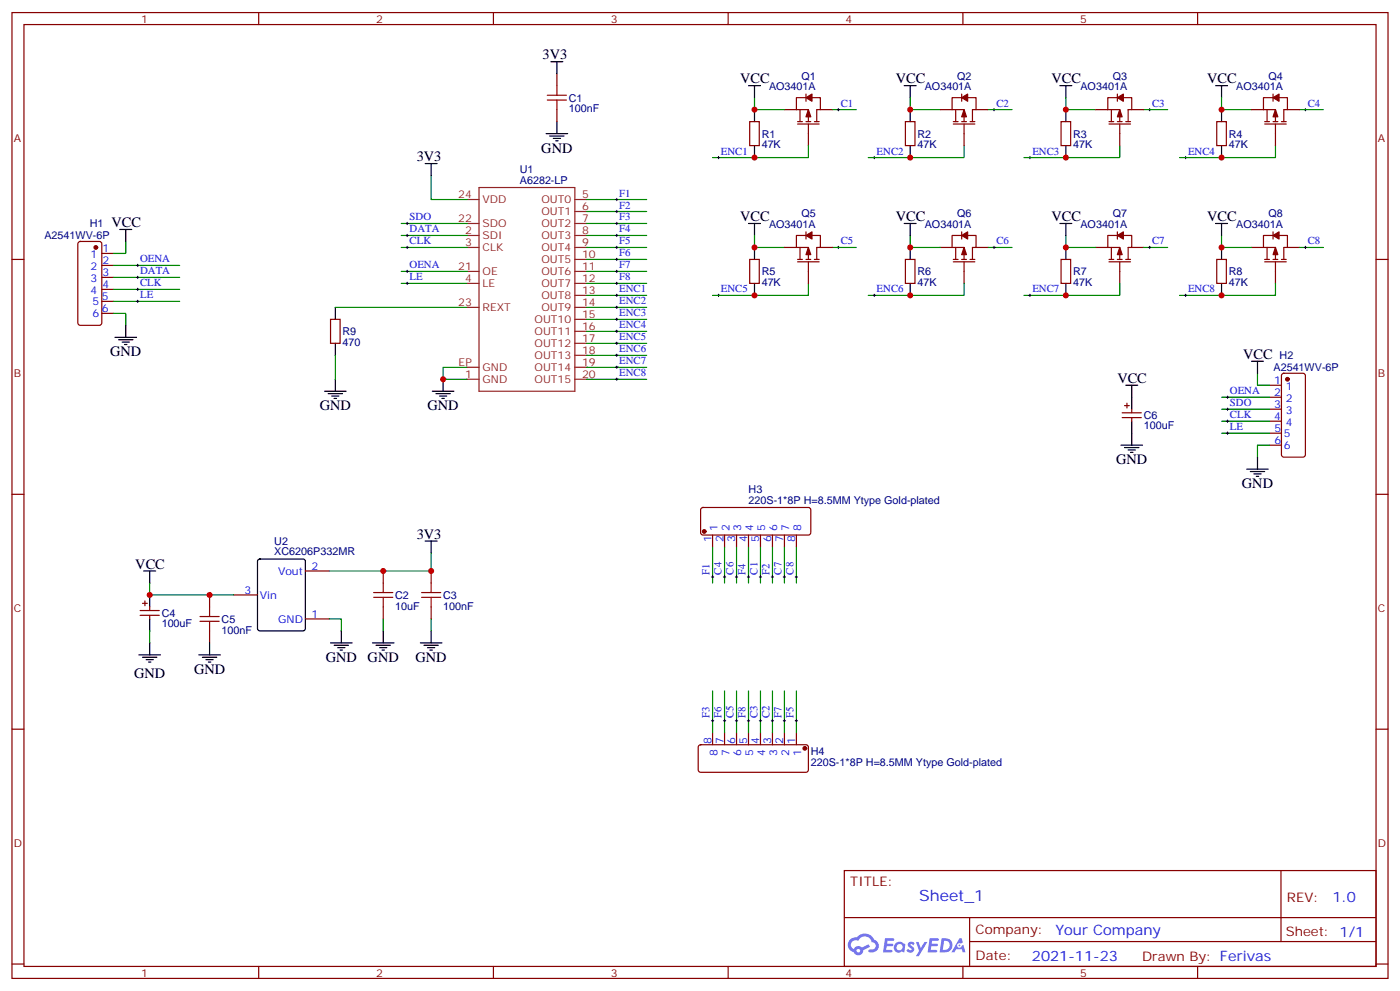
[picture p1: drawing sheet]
<svg xmlns="http://www.w3.org/2000/svg" width="412mm" height="292mm" viewBox="0 0 412 292" stroke-linecap="round" stroke-linejoin="round" font-family="sans-serif">
<g fill="none" stroke="#870000" stroke-width=".35">
<path d="M3.5 3.7h405.4v284.3h-405.4zM7.1 7.2h398.2v277.3h-398.2zM76.2 3.7v3.5M145.3 3.7v3.5M214.5 3.7v3.5M283.6 3.7v3.5M352.8 3.7v3.5M3.5 76.4h3.6M405.3 76.4h3.6M3.5 145.5h3.6M405.3 145.5h3.6M3.5 214.7h3.6"/>
<path d="M405.3 214.7h3.6M248.7 256.3h156.6v28.2h-156.6zM377.3 256.3v20.9M248.7 270.1h156.5M285.6 277.2h119.6M285.6 270.1v14.2M3.5 283.8h3.6M76.2 284.5v3.5M145.3 284.5v3.5M214.5 284.5v3.5M283.6 284.5v3.5M352.8 284.5v3.5"/>
<path d="M405.3 283.8h3.6"/>
</g>
<g fill="#5487ff">
<path d="M267.7 277.5a1.22 1.22 0 0 1 1.7 .2l-.4 .6a.47 .47 0 0 0-.3-.4 .47 .47 0 0 0-.5 .2l.1 .2a1.14 1.14 0 0 1 .8 1.8 1.14 1.14 0 0 1-1.9 0l-.2-.2 .5-.6 .7 .5a.29 .29 0 0 0 .3-.3 .29 .29 0 0 0-.2-.3 1.04 1.04 0 0 1-.6-1.7z"/>
<path d="M260.7 276.2h2.4l.3 .2-.2 .5-1.8 .1-.1 .8h1.5l.3 .4-.3 .4h-1.6l-.2 1.1h1.7l.2 .3-.2 .3-2.6 .1z"/>
<path d="M273.8 276.2h2.4l.3 .2-.1 .5-1.8 .1-.2 .8h1.6l.3 .4-.4 .4-1.6-.1-.1 1.1 1.7 .1 .2 .3-.2 .3-2.6 .1z"/>
<path d="M282.6 276.2h.7l.3 1.3-.6 .3a.69 .69 0 0 0-1 .3 .69 .69 0 0 0 .4 .9 .69 .69 0 0 0 .9-.6l.5-.2 .6 2.2h-.8l-.2-.9h-1.8l-.5 .9h-.8z"/>
<path d="M269.8 277.3h.8l.6 1.8 1.1-1.8h.9l-2.6 4.2h-.8l.9-1.5z"/>
<path d="M277.4 276.2l-.6 4.2h1.3a2.11 2.11 0 0 0 2.5-2.1 2.11 2.11 0 0 0-2.5-2.1zM278.1 277a1.39 1.39 0 0 1 1.7 1.4 1.39 1.39 0 0 1-1.8 1.2h-.3z"/>
<path d="M263.7 277.8a1.54 1.54 0 0 0-.1 2.2 1.54 1.54 0 0 0 2.2 .1l.6 .3 .3-2.3-.2-.3h-.4a1.49 1.49 0 0 0-2.4 0zM264 278.8a.94 .94 0 0 1 1.8 0 .94 .94 0 0 1-1.8 0z"/>
<path d="M250.4 276.6a2.18 2.18 0 0 0 1.1 3.7 1.44 1.44 0 0 0 1.6 .9 1.44 1.44 0 0 0 1.2-1.4l2-1.1-.5-.7-1.9 1a1.47 1.47 0 0 0-2.4 .4 1.39 1.39 0 0 1-.7-1.9 1.39 1.39 0 0 1 2-.5 2.12 2.12 0 0 1 2.2-1.3 2.12 2.12 0 0 1 1.9 1.7 1.14 1.14 0 0 1 1.1 1.4 1.14 1.14 0 0 1-1.7 .7 .43 .43 0 0 0-.5 .4 .43 .43 0 0 0 .4 .5 1.98 1.98 0 0 0 2.5-1.2 1.98 1.98 0 0 0-1.2-2.6 3.1 3.1 0 0 0-5.3-.6l-.9 .1zM252.3 279.9a.55 .55 0 0 1 1.1 0 .55 .55 0 0 1-1.1 0z"/>
<circle cx="282.6" cy="278.3" r=".26"/>
</g>
<g fill="none" stroke="#8c2424" stroke-width=".35">
<path d="M137.6 58.7h3.5M141.1 55.2h28.2v60h-28.2zM169.3 58.7h3.6M137.6 69.3h3.5M137.6 72.8h3.5M137.6 65.8h3.5M137.6 79.9h3.5M169.3 69.3h3.6M169.3 72.8h3.6M169.3 62.3h3.6M169.3 65.8h3.6M169.3 76.4h3.6"/>
<path d="M169.3 79.9h3.6M137.6 83.4h3.5M137.6 90.5h3.5M169.3 83.4h3.6M169.3 90.5h3.6M169.3 97.5h3.6M169.3 94h3.6M169.3 87h3.6M137.6 111.7h3.5M137.6 108.1h3.5M169.3 111.7h3.6M169.3 108.1h3.6"/>
<path d="M169.3 104.6h3.6M169.3 101.1h3.6"/>
</g>
<g fill="none" stroke="#870000" stroke-width=".35">
<path d="M164 21.7v3.5M164 32.3v3.5M220.8 35.8h2.9v7.1h-2.9zM231.1 32.3h3.5M234.6 32.3h3.5v3.5M234.9 36.5h6.4M234.9 35.8h1.5M235.7 32.3v3.5M237.4 28.8h-2.8v3.5M237.4 27.7v2.1M237.4 35.8h1.4M238.1 36.5v6.4"/>
<path d="M239.2 28.8h2.5v3.5h-1.1v3.5M239.9 35.8h1.4M241.7 32.3h3.5M266.7 35.8h2.8v7.1h-2.8zM276.9 32.3h3.6M280.5 32.3h3.5v3.5M280.8 36.5h6.4M280.8 35.8h1.4M281.5 32.3v3.5M283.3 28.8h-2.8v3.5M283.3 27.7v2.1M283.3 35.8h1.4"/>
<path d="M284 36.5v6.4M285 28.8h2.5v3.5h-1v3.5M285.8 35.8h1.4M287.5 32.3h3.5M312.6 35.8h2.8v7.1h-2.8zM322.8 32.3h3.5M326.3 32.3h3.5v3.5M326.7 36.5h6.3M326.7 35.8h1.4M327.4 32.3v3.5M329.1 28.8h-2.8v3.5M329.1 27.7v2.1"/>
<path d="M329.1 35.8h1.5M329.8 36.5v6.4M330.9 28.8h2.5v3.5h-1.1v3.5M331.6 35.8h1.4M333.4 32.3h3.5M358.4 35.8h2.8v7.1h-2.8zM368.7 32.3h3.5M372.2 32.3h3.5v3.5M372.5 36.5h6.4M372.5 35.8h1.4M373.2 32.3v3.5M375 28.8h-2.8v3.5"/>
<path d="M375 27.7v2.1M375 35.8h1.4M375.7 36.5v6.4M376.8 28.8h2.4v3.5h-1v3.5M377.5 35.8h1.4M379.2 32.3h3.6M23.2 71.3l.4-.2h5.7l.6 .4 .1 23.6-.5 .6-5.9 .1-.6-.5-.1-23.5zM30 74.6h3.5M30 78.1h3.5M220.8 76.4h2.9v7h-2.9zM231.1 72.8h3.5M234.6 72.8h3.5v3.6"/>
<path d="M234.9 77.1h6.4M234.9 76.4h1.5M235.7 72.8v3.6M237.4 69.3h-2.8v3.5M237.4 68.3v2.1M237.4 76.4h1.4M238.1 77.1v6.3M239.2 69.3h2.5v3.5h-1.1v3.6M239.9 76.4h1.4M241.7 72.8h3.5M266.7 76.4h2.8v7h-2.8zM276.9 72.8h3.6"/>
<path d="M280.5 72.8h3.5v3.6M280.8 77.1h6.4M280.8 76.4h1.4M281.5 72.8v3.6M283.3 69.3h-2.8v3.5M283.3 68.3v2.1M283.3 76.4h1.4M284 77.1v6.3M285 69.3h2.5v3.5h-1v3.6M285.8 76.4h1.4M287.5 72.8h3.5M312.6 76.4h2.8v7h-2.8z"/>
<path d="M322.8 72.8h3.5M326.3 72.8h3.5v3.6M326.7 77.1h6.3M326.7 76.4h1.4M327.4 72.8v3.6M329.1 69.3h-2.8v3.5M329.1 68.3v2.1M329.1 76.4h1.5M329.8 77.1v6.3M330.9 69.3h2.5v3.5h-1.1v3.6M331.6 76.4h1.4M333.4 72.8h3.5"/>
<path d="M358.4 76.4h2.8v7h-2.8zM368.7 72.8h3.5M372.2 72.8h3.5v3.6M372.5 77.1h6.4M372.5 76.4h1.4M373.2 72.8v3.6M375 69.3h-2.8v3.5M375 68.3v2.1M375 76.4h1.4M375.7 77.1v6.3M376.8 69.3h2.4v3.5h-1v3.6M377.5 76.4h1.4"/>
<path d="M379.2 72.8h3.6M30 81.7h3.5M30 85.2h3.5M30 88.7h3.5M30 92.3h3.5M97.4 94h2.8v7.1h-2.8zM331.3 119.4h1.4M332 118.7v1.4M373.9 113.4h3.6M373.9 116.9h3.6M377.7 110.1l.5-.2h5.6l.7 .4v23.6l-.4 .6-5.9 .1-.7-.5v-23.5zM330.6 121.5h5.6"/>
<path d="M330.6 122.9h5.6M333.4 120.5v1M333.4 122.9v1.1M373.9 120.5h3.6M373.9 124h3.6M373.9 127.5h3.6M373.9 131.1h3.6M206.6 149.6l.5-.2 31.3 .1 .4 .6v6.7l-.2 .5-.5 .2h-31l-.5-.2-.2-.5v-6.7zM209.9 157.5v3.5M213.4 157.5v3.5M217 157.5v3.5M220.5 157.5v3.5"/>
<path d="M224 157.5v3.5M227.5 157.5v3.5M231.1 157.5v3.5M234.6 157.5v3.5M41.3 179.7h5.6M42 177.6h1.4M42.7 176.9v1.4M44.1 178.7v1M61.7 175.2v3.5M68.8 175.2h7M90 168.1h7M112.9 168.1v3.5"/>
<path d="M112.9 178.7v3.5M127 168.1v3.5M127 178.7v3.5M41.3 181.2h5.6M44.1 181.2v1M61.7 185.7v3.6M90 182.2h7M205.9 219.5l.5-.2h31.3l.4 .7v6.7l-.2 .5-.5 .2h-31l-.5-.3-.2-.4v-6.7zM209.9 215.7v3.6M213.4 215.7v3.6M217 215.7v3.6M220.5 215.7v3.6"/>
<path d="M224 215.7v3.6M227.5 215.7v3.6M231.1 215.7v3.6M234.6 215.7v3.6"/>
</g>
<g fill="#870000" stroke="#870000" stroke-width=".35">
<path d="M238.1 32.3l.7 2.1h-1.4z"/>
<path d="M237.4 28.8l1.8-1.1v2.1z"/>
<path d="M284 32.3l.7 2.1h-1.4z"/>
<path d="M283.3 28.8l1.7-1.1v2.1z"/>
<path d="M329.8 32.3l.8 2.1h-1.5z"/>
<path d="M329.1 28.8l1.8-1.1v2.1z"/>
<path d="M375.7 32.3l.7 2.1h-1.4z"/>
<path d="M375 28.8l1.8-1.1v2.1z"/>
<path d="M375.7 72.8l.7 2.2h-1.4z"/>
<path d="M375 69.3l1.8-1v2.1z"/>
<path d="M329.8 72.8l.8 2.2h-1.5z"/>
<path d="M329.1 69.3l1.8-1v2.1z"/>
<path d="M284 72.8l.7 2.2h-1.4z"/>
<path d="M283.3 69.3l1.7-1v2.1z"/>
<path d="M238.1 72.8l.7 2.2h-1.4z"/>
<path d="M237.4 69.3l1.8-1v2.1z"/>
<circle cx="28.2" cy="72.8" r=".53"/>
<circle cx="379.2" cy="111.7" r=".53"/>
<circle cx="207.4" cy="156.5" r=".53"/>
<circle cx="237.1" cy="220.3" r=".53"/>
</g>
<g fill="none" stroke="#008700" stroke-width=".35">
<path d="M222.2 28.8v3.5h8.9M245.2 32.3h7M268.1 28.8v3.5h8.8M291 32.3h7.1M314 28.8v3.5h8.8M336.9 32.3h7.1M359.8 28.8v3.5h8.9M382.8 32.3h7M127 51.7v7h10.6M172.9 58.7h17.6M238.1 42.9v3.5h-28.2M284 42.9v3.5h-28.2"/>
<path d="M329.8 42.9v3.5h-28.2M375.7 42.9v3.5h-28.2M33.5 78.1h19.4M37 71.1v3.5h-3.5M118.2 69.3h19.4M118.2 72.8h19.4M118.2 79.9h19.4M118.2 65.8h19.4M172.9 69.3h17.6M172.9 72.8h17.6M172.9 79.9h17.6M172.9 62.3h17.6"/>
<path d="M172.9 65.8h17.6M172.9 76.4h17.6M222.2 69.3v3.5h8.9M245.2 72.8h7M268.1 69.3v3.5h8.8M291 72.8h7.1M314 69.3v3.5h8.8M336.9 72.8h7.1M359.8 69.3v3.5h8.9M382.8 72.8h7M33.5 92.3h3.5v3.5M33.5 81.7h19.4"/>
<path d="M33.5 85.2h19.4M33.5 88.7h19.4M98.8 90.5h38.8M118.2 83.4h19.4M172.9 83.4h17.6M172.9 94h17.6M172.9 90.5h17.6M172.9 87h17.6M172.9 97.5h17.6M238.1 83.4v3.6h-28.2M284 83.4v3.6h-28.2M329.8 83.4v3.6h-28.2"/>
<path d="M375.7 83.4v3.6h-28.2M98.8 104.6v7.1M137.6 108.1h-7.1v3.6h7.1M172.9 108.1h17.6M172.9 104.6h17.6M172.9 101.1h17.6M172.9 111.7h17.6M359.8 116.9h14.1M370.4 109.9v3.5h3.5M359.8 120.5h14.1M359.8 124h14.1M359.8 127.5h14.1"/>
<path d="M373.9 131.1h-3.5v3.5M44.1 171.6v3.6h24.7M127 162.8v5.3h-30M209.9 161v10.6M213.4 161v10.6M217 161v10.6M220.5 161v10.6M224 161v10.6M227.5 161v10.6M231.1 161v10.6M234.6 161v10.6M44.1 185.7v3.6"/>
<path d="M97 182.2h3.5v3.5M112.9 182.2v3.5M127 182.2v3.5M209.9 203.4v12.3M213.4 203.4v12.3M217 203.4v12.3M220.5 203.4v12.3M224 203.4v12.3M227.5 203.4v12.3M231.1 203.4v12.3M234.6 203.4v12.3"/>
</g>
<g fill="none" stroke="#000" stroke-width=".35">
<path d="M162.3 18.2h3.5M164 18.2v3.5M160.9 39.3h6.3M164 35.8v3.5M220.5 25.2h3.5M222.2 25.2v3.6M222.2 32.3v3.5M266.3 25.2h3.6M268.1 25.2v3.6M268.1 32.3v3.5M312.2 25.2h3.5M314 25.2v3.6"/>
<path d="M314 32.3v3.5M358.1 25.2h3.5M359.8 25.2v3.6M359.8 32.3v3.5M125.2 48.2h3.6M127 48.2v3.5M161.9 40h4.3M163 40.7h2.1M163.7 41.5h.7M222.2 42.9v3.5M268.1 42.9v3.5M314 42.9v3.5"/>
<path d="M359.8 42.9v3.5M35.3 67.6h3.5M37 67.6v3.5M220.5 65.8h3.5M222.2 65.8v3.5M222.2 72.8v3.6M266.3 65.8h3.6M268.1 65.8v3.5M268.1 72.8v3.6M312.2 65.8h3.5M314 65.8v3.5M314 72.8v3.6"/>
<path d="M358.1 65.8h3.5M359.8 65.8v3.5M359.8 72.8v3.6M33.9 99.3h6.3M37 95.8v3.5M98.8 90.5v3.5M222.2 83.4v3.6M268.1 83.4v3.6M314 83.4v3.6M359.8 83.4v3.6M34.9 100h4.3M36 100.7h2.1"/>
<path d="M36.7 101.4h.7M95.6 115.2h6.4M96.7 115.9h4.2M97.7 116.6h2.1M98.4 117.3h.7M98.8 101.1v3.5M98.8 111.7v3.5M127.4 115.2h6.3M128.4 115.9h4.2M129.5 116.6h2.1M130.2 117.3h.7M130.5 111.7v3.5"/>
<path d="M331.6 113.4h3.5M333.4 113.4v7.1M368.7 106.4h3.5M370.4 106.4v3.5M330.2 131.1h6.3M331.3 131.8h4.2M332.3 132.5h2.1M333 133.2h.7M333.4 124v7.1M367.2 138.1h6.4M368.3 138.8h4.2M369.4 139.5h2.1"/>
<path d="M370.4 134.6v3.5M125.2 159.3h3.6M127 159.3v3.5M370.1 140.2h.7M42.3 168.1h3.6M44.1 168.1v3.5M44.1 175.2v3.5M76.1 164.8l.5-.2h12.7l.6 .4 .1 20-.5 .7h-12.9l-.7-.4-.1-20zM40.9 192.8h6.4M42 193.5h4.2M43 194.2h2.2M43.7 194.9h.7"/>
<path d="M44.1 182.2v3.5M44.1 189.3v3.5M58.6 192.8h6.3M59.6 193.5h4.3M60.7 194.2h2.1M61.4 194.9h.7M61.7 189.3v3.5M97.4 189.3h6.3M98.4 190h4.3M99.5 190.7h2.1M100.2 191.4h.7M100.5 185.7v3.6"/>
<path d="M109.7 189.3h6.4M110.8 190h4.2M111.8 190.7h2.1M112.5 191.4h.7M112.9 185.7v3.6M123.8 189.3h6.4M124.9 190h4.2M125.9 190.7h2.2M126.6 191.4h.8M127 185.7v3.6"/>
</g>
<g fill="none" stroke="#000" stroke-width=".29">
<path d="M246.6 32.3h.7M246.9 31.9v.7M292.5 32.3h.7M292.8 31.9v.7M338.3 32.3h.7M338.7 31.9v.7M384.2 32.3h.7M384.5 31.9v.7M181.3 58.7h.7M181.7 58.4v.7M211.3 46.4h.7M211.7 46v.7"/>
<path d="M257.2 46.4h.7M257.5 46v.7M303 46.4h.7M303.4 46v.7M348.9 46.4h.7M349.2 46v.7M40.2 78.1h.7M40.6 77.8v.7M119.6 69.3h.7M119.6 72.8h.7M119.6 79.9h.7M119.6 65.8h.7"/>
<path d="M119.9 65.4v.7M119.9 69v.7M119.9 72.5v.7M119.9 79.6v.7M181.3 69.3h.7M181.3 72.8h.7M181.3 79.9h.7M181.3 62.3h.7M181.3 65.8h.7M181.3 76.4h.7M181.7 61.9v.7M181.7 65.4v.7"/>
<path d="M181.7 69v.7M181.7 72.5v.7M181.7 76v.7M181.7 79.6v.7M246.6 72.8h.7M246.9 72.5v.7M292.5 72.8h.7M292.8 72.5v.7M338.3 72.8h.7M338.7 72.5v.7M384.2 72.8h.7M384.5 72.5v.7"/>
<path d="M40.2 81.7h.7M40.2 85.2h.7M40.2 88.7h.7M40.6 81.3v.7M40.6 84.8v.7M40.6 88.4v.7M119.6 83.4h.7M119.9 83.1v.7M181.3 83.4h.7M181.3 87h.7M181.3 90.5h.7M181.3 94h.7"/>
<path d="M181.3 97.5h.7M181.7 83.1v.7M181.7 86.6v.7M181.7 90.1v.7M181.7 93.7v.7M181.7 97.2v.7M211.3 87h.7M211.7 86.6v.7M257.2 87h.7M257.5 86.6v.7M303 87h.7M303.4 86.6v.7"/>
<path d="M348.9 87h.7M349.2 86.6v.7M181.3 101.1h.7M181.3 104.6h.7M181.3 108.1h.7M181.3 111.7h.7M181.7 100.7v.7M181.7 104.2v.8M181.7 107.8v.7M181.7 111.3v.7M361.2 116.9h.7M361.6 116.6v.7"/>
<path d="M361.2 120.5h.7M361.2 124h.7M361.2 127.5h.7M361.6 120.1v.7M361.6 123.6v.8M361.6 127.2v.7M209.5 169.9h.8M209.9 169.5v.7M213.1 169.9h.7M213.4 169.5v.7M216.6 169.9h.7M217 169.5v.7"/>
<path d="M220.1 169.9h.7M220.5 169.5v.7M223.7 169.9h.7M224 169.5v.7M227.2 169.9h.7M227.5 169.5v.7M230.7 169.9h.7M231.1 169.5v.7M234.2 169.9h.7M234.6 169.5v.7M209.5 212.2h.8M209.9 211.8v.7"/>
<path d="M213.1 212.2h.7M213.4 211.8v.7M216.6 212.2h.7M217 211.8v.7M220.1 212.2h.7M220.5 211.8v.7M223.7 212.2h.7M224 211.8v.7M227.2 212.2h.7M227.5 211.8v.7M230.7 212.2h.7M231.1 211.8v.7"/>
<path d="M234.2 212.2h.7M234.6 211.8v.7"/>
</g>
<g fill="none" stroke="#a10000" stroke-width=".35">
<path d="M161.2 28h5.7M161.2 29.5h5.7M164 25.2v2.8M164 29.5v2.8M61.7 178.7v2.8M110.1 175.9h5.6M110.1 174.4h5.6M112.9 171.6v2.8M112.9 175.9v2.8M124.2 175.9h5.6M124.2 174.4h5.6M127 171.6v2.8"/>
<path d="M127 175.9v2.8M58.9 181.5h5.7M58.9 182.9h5.7M61.7 182.9v2.8"/>
</g>
<g fill="#c00">
<circle cx="130.5" cy="111.7" r=".88"/>
<circle cx="44.1" cy="175.2" r=".88"/>
<circle cx="112.9" cy="168.1" r=".88"/>
<circle cx="127" cy="168.1" r=".88"/>
<circle cx="222.3" cy="32.3" r=".88"/>
<circle cx="222.3" cy="46.4" r=".88"/>
<circle cx="268.1" cy="46.4" r=".88"/>
<circle cx="268.1" cy="32.3" r=".88"/>
<circle cx="314" cy="46.4" r=".88"/>
<circle cx="314" cy="32.3" r=".88"/>
<circle cx="359.8" cy="46.4" r=".88"/>
<circle cx="359.8" cy="32.3" r=".88"/>
<circle cx="359.8" cy="72.8" r=".88"/>
<circle cx="359.8" cy="87" r=".88"/>
<circle cx="314" cy="72.8" r=".88"/>
<circle cx="314" cy="87" r=".88"/>
<circle cx="268.1" cy="72.8" r=".88"/>
<circle cx="268.1" cy="87" r=".88"/>
<circle cx="222.3" cy="87" r=".88"/>
<circle cx="222.3" cy="72.8" r=".88"/>
<circle cx="61.7" cy="175.2" r=".88"/>
</g>
<text font-size="4.6" fill="#00f" x="270.8" y="265.3">Sheet_1</text>
<g font-size="4.2">
<text x="159.8" y="17.5">3V3</text>
<text x="218" y="24.5">VCC</text>
<text x="263.9" y="24.5">VCC</text>
<text x="309.7" y="24.5">VCC</text>
<text x="355.6" y="24.5">VCC</text>
<text x="122.8" y="47.4">3V3</text>
<text x="159.5" y="45">GND</text>
<text x="218" y="65.1">VCC</text>
<text x="263.9" y="65.1">VCC</text>
<text x="309.7" y="65.1">VCC</text>
<text x="355.6" y="65.1">VCC</text>
<text x="32.8" y="66.9">VCC</text>
<text x="32.5" y="105">GND</text>
<text x="366.2" y="105.7">VCC</text>
<text x="329.1" y="112.7">VCC</text>
<text x="94.2" y="120.8">GND</text>
<text x="125.9" y="120.8">GND</text>
<text x="328.8" y="136.7">GND</text>
<text x="365.8" y="143.8">GND</text>
<text x="122.8" y="158.6">3V3</text>
<text x="39.9" y="167.4">VCC</text>
<text x="96" y="194.9">GND</text>
<text x="108.3" y="194.9">GND</text>
<text x="122.4" y="194.9">GND</text>
<text x="39.5" y="199.5">GND</text>
<text x="57.1" y="198.4">GND</text>
</g>
<g font-size="4.2" fill="#00f">
<text x="392.5" y="265.6">1.0</text>
<text x="310.9" y="275.1">Your Company</text>
<text x="304" y="282.9">2021-11-23</text>
</g>
<g font-size="3.9" fill="#800">
<text x="250.5" y="260.9">TITLE:</text>
<text x="379.1" y="265.6">REV:</text>
<text x="287.4" y="275.1">Company:</text>
<text x="378.7" y="275.7">Sheet: 1/1</text>
<text x="287.4" y="282.8">Date:</text>
<text x="336.4" y="282.8">Drawn By: Ferivas</text>
</g>
<g font-size="3.2" fill="#800">
<text x="41.6" y="6.7">1</text>
<text x="110.8" y="6.7">2</text>
<text x="179.9" y="6.7">3</text>
<text x="249.1" y="6.7">4</text>
<text x="318.2" y="6.7">5</text>
<text x="4.1" y="41.8">A</text>
<text x="405.9" y="41.8">A</text>
<text x="4.1" y="110.9">B</text>
<text x="405.9" y="110.9">B</text>
<text x="4.1" y="180.1">C</text>
<text x="405.9" y="180.1">C</text>
<text x="4.1" y="249.2">D</text>
<text x="405.9" y="249.2">D</text>
<text x="41.6" y="287.5">1</text>
<text x="110.8" y="287.5">2</text>
<text x="179.9" y="287.5">3</text>
<text x="249.1" y="287.5">4</text>
<text x="318.2" y="287.5">5</text>
</g>
<g font-size="3.2" fill="#000080">
<text x="236.1" y="23.4">Q1</text>
<text x="281.9" y="23.4">Q2</text>
<text x="327.8" y="23.4">Q3</text>
<text x="373.7" y="23.4">Q4</text>
<text x="167.6" y="29.9">C1</text>
<text x="226.6" y="26.6">AO3401A</text>
<text x="272.4" y="26.6">AO3401A</text>
<text x="318.3" y="26.6">AO3401A</text>
<text x="364.1" y="26.6">AO3401A</text>
<text x="167.6" y="33.1">100nF</text>
<text x="224.4" y="40.5">R1</text>
<text x="270.2" y="40.5">R2</text>
<text x="316.1" y="40.5">R3</text>
<text x="362" y="40.5">R4</text>
<text x="224.4" y="43.6">47K</text>
<text x="270.2" y="43.6">47K</text>
<text x="316.1" y="43.6">47K</text>
<text x="361.9" y="43.6">47K</text>
<text x="153.1" y="51">U1</text>
<text x="153.1" y="54.2">A6282-LP</text>
<text x="236.1" y="64">Q5</text>
<text x="281.9" y="64">Q6</text>
<text x="327.8" y="64">Q7</text>
<text x="373.7" y="64">Q8</text>
<text x="13.1" y="70.5">A2541WV-6P</text>
<text x="26.5" y="66.9">H1</text>
<text x="226.6" y="67.2">AO3401A</text>
<text x="272.4" y="67.2">AO3401A</text>
<text x="318.3" y="67.2">AO3401A</text>
<text x="364.1" y="67.2">AO3401A</text>
<text x="224.4" y="81.1">R5</text>
<text x="270.2" y="81.1">R6</text>
<text x="316.1" y="81.1">R7</text>
<text x="362" y="81.1">R8</text>
<text x="224.4" y="84.2">47K</text>
<text x="270.2" y="84.2">47K</text>
<text x="316.1" y="84.2">47K</text>
<text x="361.9" y="84.2">47K</text>
<text x="100.9" y="101.8">470</text>
<text x="100.9" y="98.6">R9</text>
<text x="376.9" y="105.7">H2</text>
<text x="375.1" y="109.3">A2541WV-6P</text>
<text x="336.9" y="123.4">C6</text>
<text x="336.9" y="126.4">100uF</text>
<text x="220.5" y="148.3">220S-1*8P H=8.5MM Ytype Gold-plated</text>
<text x="220.5" y="145.2">H3</text>
<text x="80.8" y="160.3">U2</text>
<text x="80.8" y="163.5">XC6206P332MR</text>
<text x="116.4" y="179.5">10uF</text>
<text x="116.4" y="176.3">C2</text>
<text x="130.5" y="179.5">100nF</text>
<text x="130.5" y="176.3">C3</text>
<text x="47.6" y="184.6">100uF</text>
<text x="47.6" y="181.6">C4</text>
<text x="65.3" y="183.3">C5</text>
<text x="65.3" y="186.6">100nF</text>
<text x="238.8" y="225.4">220S-1*8P H=8.5MM Ytype Gold-plated</text>
<text x="238.8" y="222.2">H4</text>
</g>
<g font-size="3.2" fill="#00f">
<text x="247.6" y="31.4">C1</text>
<text x="293.5" y="31.4">C2</text>
<text x="339.4" y="31.4">C3</text>
<text x="385.2" y="31.4">C4</text>
<text x="212.4" y="45.5">ENC1</text>
<text x="258.2" y="45.5">ENC2</text>
<text x="304.1" y="45.5">ENC3</text>
<text x="350" y="45.5">ENC4</text>
<text x="182.4" y="57.9">F1</text>
<text x="120.6" y="64.9">SDO</text>
<text x="182.4" y="61.4">F2</text>
<text x="182.4" y="64.9">F3</text>
<text x="120.6" y="68.4">DATA</text>
<text x="120.6" y="72">CLK</text>
<text x="182.4" y="68.4">F4</text>
<text x="182.4" y="72">F5</text>
<text x="247.6" y="72">C5</text>
<text x="293.5" y="72">C6</text>
<text x="339.4" y="72">C7</text>
<text x="385.2" y="72">C8</text>
<text x="26.7" y="76">1</text>
<text x="30.2" y="74.3">1</text>
<text x="30.2" y="77.8">2</text>
<text x="41.3" y="77.3">OENA</text>
<text x="182.4" y="75.5">F6</text>
<text x="26.7" y="79.6">2</text>
<text x="26.7" y="83.1">3</text>
<text x="30.2" y="81.3">3</text>
<text x="41.3" y="80.8">DATA</text>
<text x="120.6" y="79">OENA</text>
<text x="120.6" y="82.6">LE</text>
<text x="182.4" y="79">F7</text>
<text x="182.4" y="82.6">F8</text>
<text x="26.7" y="86.6">4</text>
<text x="27.3" y="89.8">5</text>
<text x="30" y="88.4">5</text>
<text x="30.2" y="84.8">4</text>
<text x="41.3" y="84.3">CLK</text>
<text x="41.3" y="87.8">LE</text>
<text x="182.4" y="86.1">ENC1</text>
<text x="182.4" y="89.6">ENC2</text>
<text x="212.4" y="86.1">ENC5</text>
<text x="258.2" y="86.1">ENC6</text>
<text x="304.1" y="86.1">ENC7</text>
<text x="350" y="86.1">ENC8</text>
<text x="27.3" y="93.3">6</text>
<text x="30" y="91.9">6</text>
<text x="182.4" y="93.1">ENC3</text>
<text x="182.4" y="96.7">ENC4</text>
<text x="182.4" y="100.2">ENC5</text>
<text x="182.4" y="103.7">ENC6</text>
<text x="182.4" y="107.2">ENC7</text>
<text x="182.4" y="110.8">ENC8</text>
<text x="375.3" y="113.1">1</text>
<text x="362.3" y="116.1">OENA</text>
<text x="362.3" y="119.6">SDO</text>
<text x="375.3" y="116.6">2</text>
<text x="378.8" y="114.8">1</text>
<text x="378.8" y="118.4">2</text>
<text x="362.3" y="123.1">CLK</text>
<text x="375.3" y="120.1">3</text>
<text x="375.3" y="123.6">4</text>
<text x="378.8" y="121.9">3</text>
<text x="378.8" y="125.4">4</text>
<text x="362.3" y="126.6">LE</text>
<text x="375.5" y="127.2">5</text>
<text x="375.5" y="130.7">6</text>
<text x="378.2" y="128.6">5</text>
<text x="378.2" y="132.1">6</text>
<text x="209.5" y="159.7" transform="rotate(-90 209.5 159.7)">1</text>
<text x="211.3" y="156.2" transform="rotate(-90 211.3 156.2)">1</text>
<text x="213.1" y="159.7" transform="rotate(-90 213.1 159.7)">2</text>
<text x="214.8" y="156.2" transform="rotate(-90 214.8 156.2)">2</text>
<text x="216.6" y="159.7" transform="rotate(-90 216.6 159.7)">3</text>
<text x="218.4" y="156.2" transform="rotate(-90 218.4 156.2)">3</text>
<text x="220.1" y="159.7" transform="rotate(-90 220.1 159.7)">4</text>
<text x="221.9" y="156.2" transform="rotate(-90 221.9 156.2)">4</text>
<text x="223.7" y="159.7" transform="rotate(-90 223.7 159.7)">5</text>
<text x="225.4" y="156.2" transform="rotate(-90 225.4 156.2)">5</text>
<text x="227.2" y="159.7" transform="rotate(-90 227.2 159.7)">6</text>
<text x="229" y="156.2" transform="rotate(-90 229 156.2)">6</text>
<text x="230.7" y="159.7" transform="rotate(-90 230.7 159.7)">7</text>
<text x="232.5" y="156.2" transform="rotate(-90 232.5 156.2)">7</text>
<text x="234.2" y="159.7" transform="rotate(-90 234.2 159.7)">8</text>
<text x="236" y="156.2" transform="rotate(-90 236 156.2)">8</text>
<text x="91.7" y="167.7">2</text>
<text x="81.9" y="169.2">Vout</text>
<text x="209" y="169.1" transform="rotate(-90 209 169.1)">F1</text>
<text x="212.5" y="169.2" transform="rotate(-90 212.5 169.2)">C4</text>
<text x="216.1" y="169.2" transform="rotate(-90 216.1 169.2)">C6</text>
<text x="219.6" y="169.2" transform="rotate(-90 219.6 169.2)">F4</text>
<text x="223.1" y="169.2" transform="rotate(-90 223.1 169.2)">C1</text>
<text x="226.7" y="169.2" transform="rotate(-90 226.7 169.2)">F2</text>
<text x="230.2" y="169.2" transform="rotate(-90 230.2 169.2)">C7</text>
<text x="233.7" y="169.2" transform="rotate(-90 233.7 169.2)">C8</text>
<text x="72.1" y="174.8">3</text>
<text x="76.6" y="176.2">Vin</text>
<text x="82" y="183.3">GND</text>
<text x="91.7" y="181.9">1</text>
<text x="209" y="211.5" transform="rotate(-90 209 211.5)">F3</text>
<text x="212.5" y="211.5" transform="rotate(-90 212.5 211.5)">F6</text>
<text x="216.1" y="211.5" transform="rotate(-90 216.1 211.5)">C5</text>
<text x="219.6" y="211.5" transform="rotate(-90 219.6 211.5)">F8</text>
<text x="223.1" y="211.5" transform="rotate(-90 223.1 211.5)">C3</text>
<text x="226.7" y="211.5" transform="rotate(-90 226.7 211.5)">C2</text>
<text x="230.2" y="211.5" transform="rotate(-90 230.2 211.5)">F7</text>
<text x="233.7" y="211.5" transform="rotate(-90 233.7 211.5)">F5</text>
<text x="209.5" y="219.1" transform="rotate(-90 209.5 219.1)">8</text>
<text x="213.1" y="219.1" transform="rotate(-90 213.1 219.1)">7</text>
<text x="216.6" y="219.1" transform="rotate(-90 216.6 219.1)">6</text>
<text x="220.1" y="219.1" transform="rotate(-90 220.1 219.1)">5</text>
<text x="223.7" y="219.1" transform="rotate(-90 223.7 219.1)">4</text>
<text x="227.2" y="219.1" transform="rotate(-90 227.2 219.1)">3</text>
<text x="230.7" y="219.1" transform="rotate(-90 230.7 219.1)">2</text>
<text x="234.2" y="219.1" transform="rotate(-90 234.2 219.1)">1</text>
<text x="211.3" y="222.6" transform="rotate(-90 211.3 222.6)">8</text>
<text x="214.8" y="222.6" transform="rotate(-90 214.8 222.6)">7</text>
<text x="218.4" y="222.6" transform="rotate(-90 218.4 222.6)">6</text>
<text x="221.9" y="222.6" transform="rotate(-90 221.9 222.6)">5</text>
<text x="225.4" y="222.6" transform="rotate(-90 225.4 222.6)">4</text>
<text x="229" y="222.6" transform="rotate(-90 229 222.6)">3</text>
<text x="232.5" y="222.6" transform="rotate(-90 232.5 222.6)">2</text>
<text x="236" y="222.6" transform="rotate(-90 236 222.6)">1</text>
</g>
<g font-size="3.2" fill="#8d2323">
<text x="135" y="58.4">24</text>
<text x="142.2" y="59.8">VDD</text>
<text x="159.5" y="59.8">OUT0</text>
<text x="171.4" y="58.4">5</text>
<text x="135" y="65.4">22</text>
<text x="159.5" y="63.3">OUT1</text>
<text x="171.4" y="61.9">6</text>
<text x="171.4" y="65.4">7</text>
<text x="137" y="69">2</text>
<text x="142.2" y="70.4">SDI</text>
<text x="142.2" y="66.9">SDO</text>
<text x="159.5" y="66.9">OUT2</text>
<text x="159.5" y="70.4">OUT3</text>
<text x="171.4" y="69">8</text>
<text x="137" y="72.5">3</text>
<text x="142.2" y="73.9">CLK</text>
<text x="159.5" y="73.9">OUT4</text>
<text x="159.5" y="77.4">OUT5</text>
<text x="171.4" y="72.5">9</text>
<text x="171.4" y="76">10</text>
<text x="135" y="79.6">21</text>
<text x="137" y="83.1">4</text>
<text x="142.2" y="81">OE</text>
<text x="159.5" y="81">OUT6</text>
<text x="171.4" y="79.6">11</text>
<text x="171.4" y="83.1">12</text>
<text x="142.2" y="84.5">LE</text>
<text x="159.5" y="84.5">OUT7</text>
<text x="159.5" y="88">OUT8</text>
<text x="171.4" y="86.6">13</text>
<text x="135" y="90.1">23</text>
<text x="142.2" y="91.5">REXT</text>
<text x="157.5" y="95.1">OUT10</text>
<text x="159.5" y="91.5">OUT9</text>
<text x="171.4" y="93.7">15</text>
<text x="171.4" y="90.1">14</text>
<text x="157.5" y="98.6">OUT11</text>
<text x="171.4" y="100.7">17</text>
<text x="171.4" y="97.2">16</text>
<text x="135.1" y="107.8">EP</text>
<text x="157.5" y="105.7">OUT13</text>
<text x="157.5" y="102.1">OUT12</text>
<text x="171.4" y="107.8">19</text>
<text x="171.4" y="104.2">18</text>
<text x="137" y="111.3">1</text>
<text x="142.2" y="112.7">GND</text>
<text x="142.2" y="109.2">GND</text>
<text x="157.5" y="112.7">OUT15</text>
<text x="157.5" y="109.2">OUT14</text>
<text x="171.4" y="111.3">20</text>
</g>
</svg>
